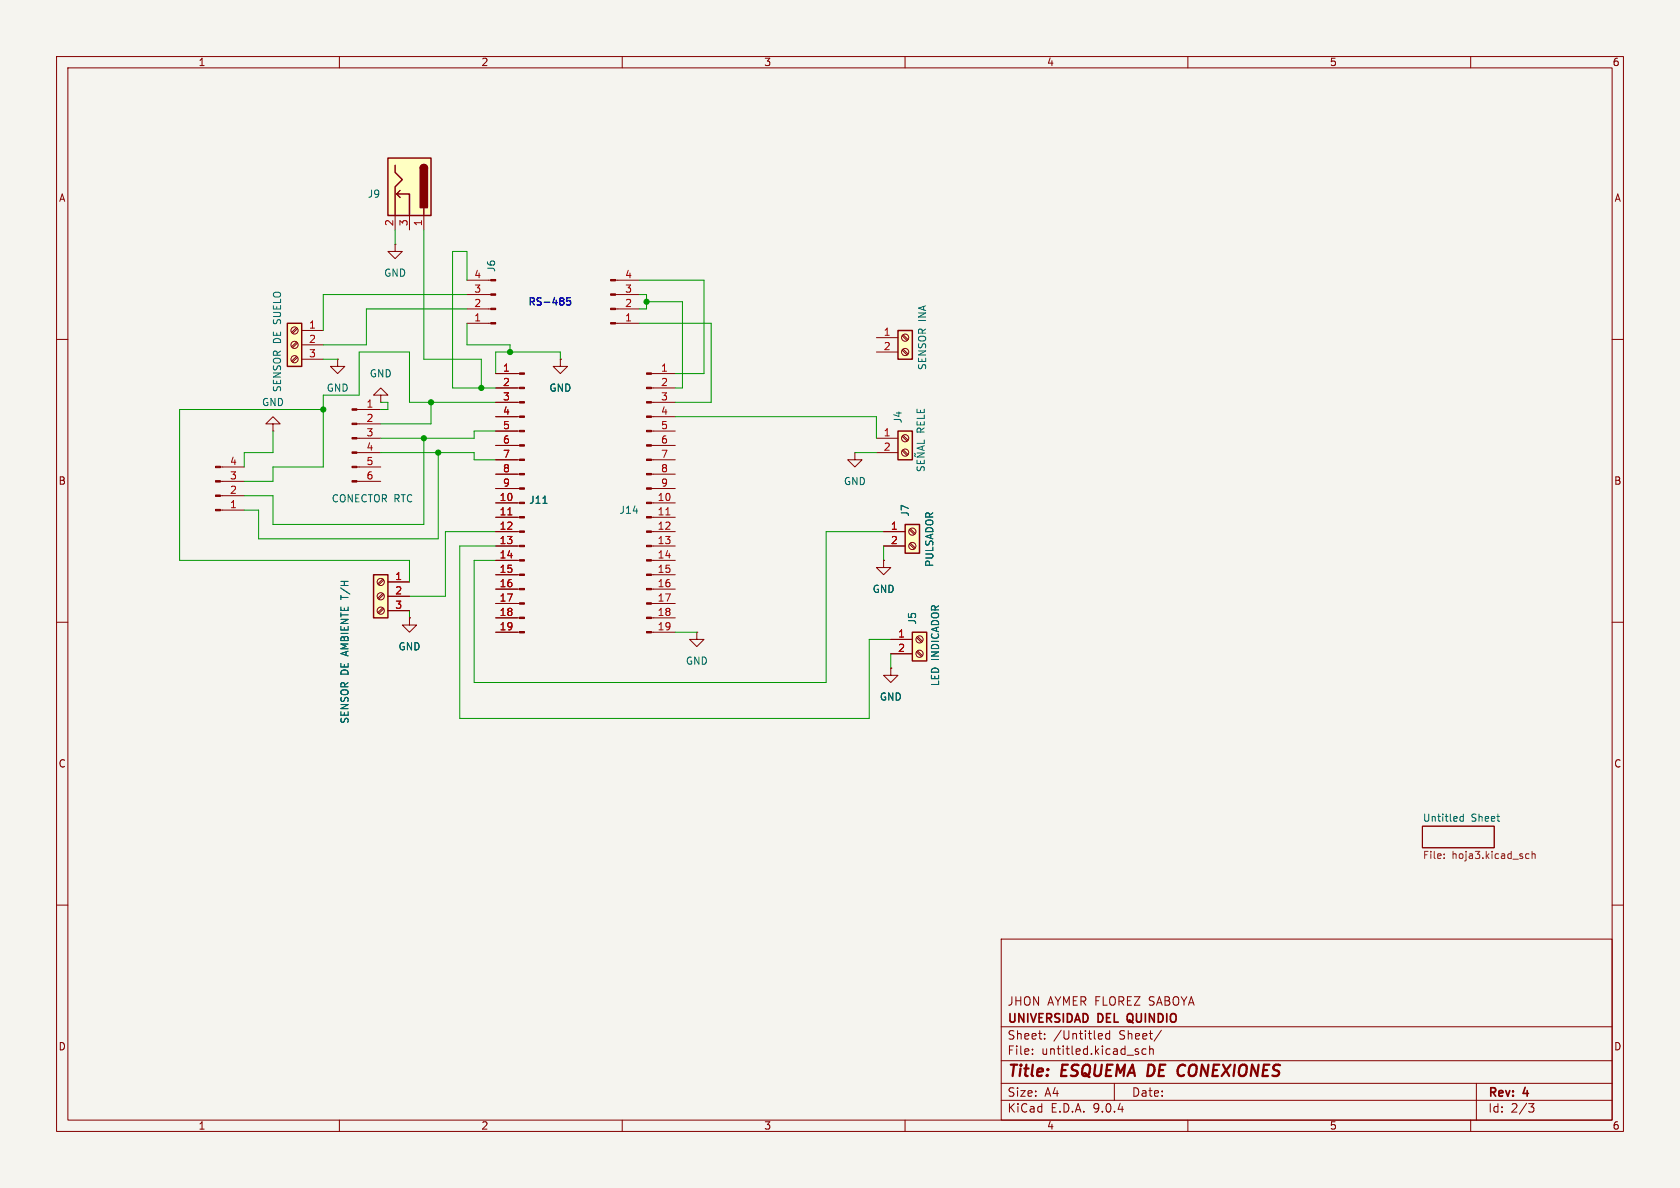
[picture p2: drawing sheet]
<svg xmlns="http://www.w3.org/2000/svg" width="297mm" height="210mm" viewBox="0 0 297 210" stroke-linecap="round" stroke-linejoin="round" font-family="sans-serif">
<path d="M0 0h297v210h-297z" fill="#f5f4ef" stroke="#f5f4ef" stroke-width=".18"/>
<g fill="none" stroke="#840000" stroke-width=".18">
<path d="M10 10h277v190h-277zM12 12h273v186h-273zM60 10v2M110 10v2M160 10v2M210 10v2M260 10v2M10 60h2M285 60h2M10 110h2M123.2 111.8v1.2h1.3l-1.3 1.3-1.3-1.3h1.3M123.2 111.8h.1"/>
<path d="M285 110h2M251.5 146.1h12.7v3.8h-12.7zM10 160h2M177 166h108v32h-108zM285 160h2M60 198v2M110 198v2M160 198v2M177 194.5h108M177 191.5h108M177 187.5h108M177 181.5h108"/>
<path d="M182.5 186.3v.1M182.5 185.5v.1M184.7 183.6v.1M184.7 182.8v.1M194.4 182.7l.4 .1 .1 .3-.7 .1M194.8 183.6l-.4 .1M196.2 182.8l-.5-.1-.2 .3v.4l.1 .2h.6M196.2 182.2v1.5M197 191.5v3M201.2 186v.3M202.6 185.5l-.4-.1-.3 .3v.4l.1 .2h.6M203.2 185.5l.3-.1 .3 .1 .1 .9"/>
<path d="M203.2 184.9v1.5M205.3 182.1l-1.3 2M210 198v2M260 198v2M261 191.5v6.5M270.2 195.1h1l-.5 .6 .4 .1 .1 .5-.3 .3h-.4"/>
</g>
<path d="M203.1 188.2l-.3 2h.5M209.2 188.2l-.5 .1M209.2 190.1l-.5 .1" fill="none" stroke="#840000" stroke-width=".4"/>
<path d="M199.5 179.3a1.07 1.07 0 0 0 0 1.3" fill="none" stroke="#840000" stroke-width=".3"/>
<path d="M258.7 143.9v1.3M258.7 144.4l-.4-.1-.2 .3 .1 .5h.5" fill="none" stroke="#006464" stroke-width=".18"/>
<path d="M255.3 151.6v.2M255.3 151v.1M269.8 151.7h.5M269.8 151h.5M270.9 151l.1-.1 .3 .1 .1 .8M270.9 150.5v1.3" fill="none" stroke="#725600" stroke-width=".18"/>
<path d="M158.7 58.4h2.6v5.1h-2.6z" fill="#ffffc2"/>
<path d="M158.7 58.4h2.6v5.1h-2.6z" fill="none" stroke="#840000" stroke-width=".25"/>
<g fill="none" stroke="#840000" stroke-width=".18">
<path d="M154.9 59.7h3.8M159.5 59.4l.9 .8M159.7 59.2l.8 .8M63.1 72.4h4.2M63.1 74.9h4.2M63.1 77.5h4.2M154.9 62.2h3.8M159.5 61.9l.9 .8M159.7 61.7l.8 .9M63.1 80h4.2M63.1 82.6h4.2M63.1 85.1h4.2"/>
<path d="M151.1 80v1.3h1.3l-1.3 1.3-1.2-1.3h1.2M151.1 80h.1"/>
<circle cx="160" cy="59.7" r=".63"/>
<circle cx="160" cy="62.2" r=".63"/>
</g>
<g fill="#840000" stroke="#840000" stroke-width=".18">
<path d="M62.2 72.3h.9v.2h-.9z"/>
<path d="M62.2 74.8h.9v.3h-.9z"/>
<path d="M62.2 77.3h.9v.3h-.9z"/>
<path d="M62.2 79.9h.9v.2h-.9z"/>
<path d="M62.2 82.4h.9v.3h-.9z"/>
<path d="M62.2 85h.9v.2h-.9z"/>
</g>
<path d="M158.7 76.2h2.6v5.1h-2.6z" fill="#ffffc2"/>
<path d="M158.7 76.2h2.6v5.1h-2.6z" fill="none" stroke="#840000" stroke-width=".25"/>
<g fill="none" stroke="#840000" stroke-width=".18">
<path d="M154.9 77.5h3.8M159.5 77.1l.9 .9M159.5 79.7l.9 .8M159.7 77l.8 .8M159.7 79.5l.8 .8M154.9 80h3.8"/>
<circle cx="160" cy="77.5" r=".63"/>
<circle cx="160" cy="80" r=".63"/>
</g>
<path d="M163 78.9v.6M163.4 77.8v.6h-1.3M163.4 78.8l-1.3 .4 1.3 .4M161.7 80.1l.1 .6M162.1 81.3v.6h1.3v-.6M162.1 80.1h1.3l-1.3 .7h1.3M162.2 82.5l-.1 .5 .1 .2h.4l.2-.6 .4-.1 .2 .2-.1 .5M162.7 81.5v.4" fill="none" stroke="#006464" stroke-width=".18"/>
<path d="M160 92.7h2.6v5.1h-2.6z" fill="#ffffc2"/>
<path d="M160 92.7h2.6v5.1h-2.6z" fill="none" stroke="#840000" stroke-width=".25"/>
<g fill="none" stroke="#840000" stroke-width=".18">
<path d="M156.2 94h3.8M156.2 96.5h3.8M160.8 93.6l.8 .9M160.8 96.2l.8 .8M160.9 93.5l.9 .8M160.9 96l.9 .9M157.5 118.1v1.3h1.2l-1.2 1.3-1.3-1.3h1.3M157.5 118.1h.1"/>
<circle cx="161.3" cy="94" r=".63"/>
<circle cx="161.3" cy="96.5" r=".63"/>
</g>
<path d="M161.3 111.8h2.5v5h-2.5z" fill="#ffffc2"/>
<path d="M161.3 111.8h2.5v5h-2.5z" fill="none" stroke="#840000" stroke-width=".25"/>
<g fill="none" stroke="#840000" stroke-width=".18">
<path d="M156.2 99.1v1.2h1.3l-1.3 1.3-1.3-1.3h1.3M156.2 99.1h.1M157.5 113h3.8M157.5 115.6h3.8M162 112.7l.9 .8M162 115.2l.9 .9M162.2 112.5l.9 .9M162.2 115.1l.9 .8"/>
<circle cx="162.6" cy="113" r=".63"/>
<circle cx="162.6" cy="115.6" r=".63"/>
</g>
<path d="M66 101.6h2.6v7.6h-2.6z" fill="#ffffc2"/>
<path d="M66 101.6h2.6v7.6h-2.6z" fill="none" stroke="#840000" stroke-width=".25"/>
<g fill="none" stroke="#840000" stroke-width=".18">
<path d="M69.8 43.2v1.3h1.3l-1.3 1.2-1.2-1.2h1.2M69.8 43.2h.1M82.5 57.2h4.3M82.5 54.6h4.3M82.5 52.1h4.3M82.5 49.5h4.3M108.8 57.2h4.2M108.8 54.6h4.2M108.8 52.1h4.2M108.8 49.5h4.2M48.3 74.9h1.2l-1.2-1.2-1.3 1.2h1.3v1.3M48.3 76.2h.1"/>
<path d="M59.7 63.5v1.3h1.3l-1.3 1.2-1.3-1.2h1.3M59.7 63.5h.1M67.3 69.9h1.3l-1.3-1.3-1.3 1.3h1.3v1.2M67.3 71.1h.1M87.6 66h4.2M87.6 68.6h4.2M87.6 71.1h4.2M87.6 73.7h4.2M87.6 76.2h4.2M87.6 78.7h4.2M99.1 63.5v1.3h1.2l-1.2 1.2-1.3-1.2h1.3M99.1 63.5h.1"/>
<path d="M115.2 66h4.2M115.2 68.6h4.2M115.2 71.1h4.2M115.2 73.7h4.2M115.2 76.2h4.2M115.2 78.7h4.2M39 90.2h4.2M39 87.6h4.2M39 85.1h4.2M39 82.6h4.2M87.6 81.3h4.2M87.6 83.8h4.2"/>
<path d="M87.6 86.4h4.2M87.6 88.9h4.2M87.6 91.4h4.2M87.6 94h4.2M87.6 96.5h4.2M87.6 99.1h4.2M115.2 81.3h4.2M115.2 83.8h4.2M115.2 86.4h4.2M115.2 88.9h4.2M115.2 91.4h4.2M115.2 94h4.2"/>
<path d="M115.2 96.5h4.2M115.2 99.1h4.2M67.7 102.4l-.9 .8M67.7 104.9l-.9 .8M67.7 107.4l-.9 .9M67.8 102.5l-.8 .9M67.8 105.1l-.8 .8M67.8 107.6l-.8 .9M68.6 102.9h3.8M68.6 105.4h3.8M68.6 108h3.8M72.4 109.2v1.3h1.3l-1.3 1.3-1.3-1.3h1.3"/>
<path d="M72.4 109.2h.1M87.6 101.6h4.2M87.6 104.1h4.2M87.6 106.7h4.2M87.6 109.2h4.2M87.6 111.8h4.2M115.2 101.6h4.2M115.2 104.1h4.2M115.2 106.7h4.2M115.2 109.2h4.2M115.2 111.8h4.2"/>
<circle cx="67.3" cy="107.9" r=".63"/>
<circle cx="67.3" cy="102.9" r=".63"/>
<circle cx="67.3" cy="105.4" r=".63"/>
</g>
<g fill="#840000" stroke="#840000" stroke-width=".18">
<path d="M91.8 65.9h.9v.3h-.9z"/>
<path d="M91.8 68.5h.9v.2h-.9z"/>
<path d="M91.8 71h.9v.2h-.9z"/>
<path d="M91.8 73.5h.9v.3h-.9z"/>
<path d="M91.8 76.1h.9v.2h-.9z"/>
<path d="M91.8 78.6h.9v.3h-.9z"/>
<path d="M91.8 81.2h.9v.2h-.9z"/>
<path d="M91.8 83.7h.9v.2h-.9z"/>
<path d="M91.8 86.2h.9v.3h-.9z"/>
<path d="M91.8 88.8h.9v.2h-.9z"/>
<path d="M91.8 91.3h.9v.3h-.9z"/>
<path d="M91.8 93.9h.9v.2h-.9z"/>
<path d="M91.8 96.4h.9v.2h-.9z"/>
<path d="M91.8 98.9h.9v.3h-.9z"/>
<path d="M91.8 101.5h.9v.2h-.9z"/>
<path d="M91.8 104h.9v.3h-.9z"/>
<path d="M91.8 106.6h.9v.2h-.9z"/>
<path d="M91.8 109.1h.9v.2h-.9z"/>
<path d="M91.8 111.6h.9v.3h-.9z"/>
<path d="M38.1 90h.9v.3h-.9z"/>
<path d="M38.1 87.5h.9v.3h-.9z"/>
<path d="M38.1 85h.9v.2h-.9z"/>
<path d="M38.1 82.4h.9v.3h-.9z"/>
<path d="M114.3 65.9h.9v.3h-.9z"/>
<path d="M114.3 68.5h.9v.2h-.9z"/>
<path d="M114.3 71h.9v.2h-.9z"/>
<path d="M114.3 73.5h.9v.3h-.9z"/>
<path d="M114.3 76.1h.9v.2h-.9z"/>
<path d="M114.3 78.6h.9v.3h-.9z"/>
<path d="M114.3 81.2h.9v.2h-.9z"/>
<path d="M114.3 83.7h.9v.2h-.9z"/>
<path d="M114.3 86.2h.9v.3h-.9z"/>
<path d="M114.3 88.8h.9v.2h-.9z"/>
<path d="M114.3 91.3h.9v.3h-.9z"/>
<path d="M114.3 93.9h.9v.2h-.9z"/>
<path d="M114.3 96.4h.9v.2h-.9z"/>
<path d="M114.3 98.9h.9v.3h-.9z"/>
<path d="M114.3 101.5h.9v.2h-.9z"/>
<path d="M114.3 104h.9v.3h-.9z"/>
<path d="M114.3 106.6h.9v.2h-.9z"/>
<path d="M114.3 109.1h.9v.2h-.9z"/>
<path d="M114.3 111.6h.9v.3h-.9z"/>
<path d="M107.9 57h.9v.3h-.9z"/>
<path d="M107.9 54.5h.9v.2h-.9z"/>
<path d="M107.9 51.9h.9v.3h-.9z"/>
<path d="M107.9 49.4h.9v.3h-.9z"/>
<path d="M86.8 57h.8v.3h-.8z"/>
<path d="M86.8 54.5h.8v.2h-.8z"/>
<path d="M86.8 51.9h.8v.3h-.8z"/>
<path d="M86.8 49.4h.8v.3h-.8z"/>
</g>
<path d="M89.8 91h.7M117.7 91h.7" fill="none" stroke="#a90000" stroke-width=".18"/>
<path d="M96 89h.7" fill="none" stroke="#006464" stroke-width=".18"/>
<path d="M50.8 57.2h2.5v7.6h-2.5z" fill="#ffffc2"/>
<path d="M50.8 57.2h2.5v7.6h-2.5z" fill="none" stroke="#840000" stroke-width=".25"/>
<g fill="none" stroke="#840000" stroke-width=".18">
<path d="M52.4 57.9l-.8 .9M52.6 58.1l-.9 .8M53.3 58.4h3.8M52.4 60.5l-.8 .8M52.4 63l-.8 .8M52.6 60.6l-.9 .9M52.6 63.2l-.9 .8M53.3 61h3.8M53.3 63.5h3.8"/>
<circle cx="52.1" cy="58.4" r=".63"/>
<circle cx="52.1" cy="61" r=".63"/>
<circle cx="52.1" cy="63.5" r=".63"/>
</g>
<path d="M68.6 27.9h7.6v10.2h-7.6z" fill="#ffffc2"/>
<path d="M68.6 27.9h7.6v10.2h-7.6zM69.8 29.2v1.3l1.3 1.3-1.3 1.2v5.1M70.1 34.3l.6 .6M70.7 33.7l-.6 .6h2.3v3.8M74.3 29.7a.64 .64 0 0 1 .6-.6 .64 .64 0 0 1 .7 .6M74.9 36.8v1.3" fill="none" stroke="#840000" stroke-width=".25"/>
<g fill="#840000" stroke="#840000" stroke-width=".25">
<path d="M74.5 29.3a.64 .64 0 0 1 .7-.2 .64 .64 0 0 1 .4 .6h-1.3z"/>
<path d="M74.3 29.7h1.3v7h-1.3z"/>
</g>
<g fill="none" stroke="#840000" stroke-width=".18">
<path d="M69.8 38.1v2.5M72.4 38.1v2.5M74.9 38.1v2.5M87.6 66h3.8M87.6 68.6h3.8M87.6 71.1h3.8M87.6 73.7h3.8M87.6 76.2h3.8M87.6 78.7h3.8M99.1 63.5h.1M87.6 94h3.8M87.6 96.5h3.8"/>
<path d="M87.6 81.3h3.8M87.6 83.8h3.8M87.6 86.4h3.8M87.6 88.9h3.8M87.6 91.4h3.8M87.6 99.1h3.8M156.2 99.1h.1M156.2 94h3.8M156.2 96.5h3.8M68.6 102.9h3.8M68.6 105.4h3.8M68.6 108h3.8"/>
<path d="M72.4 109.2h.1M87.6 101.6h3.8M87.6 104.1h3.8M87.6 106.7h3.8M87.6 109.2h3.8M87.6 111.8h3.8M157.5 118.1h.1M157.5 113h3.8M157.5 115.6h3.8"/>
</g>
<g fill="none" stroke="#009600" stroke-width=".18">
<path d="M69.8 40.6v2.6M74.9 40.6v22.9h10.2v5.1M82.5 54.6h-17.7v6.4h-7.7M82.5 57.2v3.8h7.7v1.2M82.5 49.5v-5h-2.5v24.1h7.6M82.5 52.1h-25.4v6.3M113 57.2h12.7v13.9h-6.3M113 49.5h11.5v16.5h-5.1M113 52.1h1.3v2.5h-1.3M114.3 53.3h6.3v15.3h-1.2M48.3 76.2v3.8h-5.1v2.6M57.1 72.4h-25.4v26.7h40.7v3.8"/>
<path d="M57.1 63.5h2.6M67.3 71.1h1.3v1.3h-1.3M74.9 77.5v15.2h-26.6v-5.1h-5.1M76.2 71.1v3.8h-8.9M87.6 76.2h-3.8v1.3h-16.5M87.6 71.1h-15.2v-8.9h-8.9v7.7h-6.4v12.7h-8.8v2.5h-5.1M99.1 63.5v-1.3h-11.5v3.8M119.4 73.7h35.5v3.8M67.3 80h16.5v1.3h3.8M77.5 80v15.3h-31.8v-5.1h-2.5M87.6 96.5h-6.3v30.5h72.4v-14h3.8M87.6 94h-8.9v11.4h-6.3"/>
<path d="M151.1 80h3.8M156.2 94h-10.2v26.7h-62.2v-21.6h3.8M156.2 96.5v2.6M72.4 108v1.2M119.4 111.8h3.8M157.5 115.6v2.5"/>
</g>
<path d="M100.8 52.6h-.6v.7l.1-.2 .5 .1 .1 .2-.1 .4-.2 .1-.4-.1" fill="none" stroke="#0000c2" stroke-width=".25"/>
<path d="M96 89h.7" fill="none" stroke="#006464" stroke-width=".18"/>
<path d="M89.8 91h.7" fill="none" stroke="#a90000" stroke-width=".18"/>
<g fill="#009600" stroke="#009600" stroke-width=".18">
<circle cx="74.9" cy="77.5" r=".46"/>
<circle cx="77.5" cy="80" r=".46"/>
<circle cx="90.2" cy="62.2" r=".46"/>
<circle cx="76.2" cy="71.1" r=".46"/>
<circle cx="85.1" cy="68.6" r=".46"/>
<circle cx="114.3" cy="53.3" r=".46"/>
<circle cx="57.1" cy="72.4" r=".46"/>
</g>
<g font-size="2.8" fill="#840000">
<text x="178" y="190.9">Title:</text>
<text x="187.7" y="190.9">ESQUEMA</text>
<text x="203.7" y="190.9">DE</text>
<text x="209.8" y="190.9">CONEXIONES</text>
</g>
<g font-size="2.1" fill="#840000">
<text x="178" y="178">JHON</text>
<text x="185.2" y="178">AYMER FLOREZ SABOYA</text>
<text x="178" y="184">Sheet:</text>
<text x="178" y="181.2">UNIVERSIDAD</text>
<text x="186.2" y="184">/Untitled</text>
<text x="194.2" y="181.2">DEL</text>
<text x="197.9" y="184">Sheet/</text>
<text x="200" y="181.2">QUINDIO</text>
<text x="178" y="186.7">File:</text>
<text x="184.1" y="186.7">untitled.kicad_sch</text>
<text x="178" y="196.9">KiCad</text>
<text x="178" y="194.1">Size:</text>
<text x="184.7" y="194.1">A4</text>
<text x="185.7" y="196.9">E.D.A.</text>
<text x="193.3" y="196.9">9.0.4</text>
<text x="200" y="194.1">Date:</text>
<text x="263" y="194.3">Rev:</text>
<text x="263" y="196.9">Id:</text>
<text x="267.1" y="196.9">2/3</text>
<text x="269.4" y="194.3">4</text>
</g>
<g font-size="1.8" fill="#840000">
<text x="35" y="11.9">1</text>
<text x="85" y="11.9">2</text>
<text x="135" y="11.9">3</text>
<text x="185" y="11.9">4</text>
<text x="235" y="11.9">5</text>
<text x="285" y="11.9">6</text>
<text x="10.3" y="35.9">A</text>
<text x="285.3" y="35.9">A</text>
<text x="10.3" y="85.9">B</text>
<text x="285.3" y="85.9">B</text>
<text x="10.3" y="135.9">C</text>
<text x="285.3" y="135.9">C</text>
<text x="10.3" y="185.9">D</text>
<text x="285.3" y="185.9">D</text>
<text x="35" y="199.9">1</text>
<text x="85" y="199.9">2</text>
<text x="135" y="199.9">3</text>
<text x="185" y="199.9">4</text>
<text x="235" y="199.9">5</text>
<text x="285" y="199.9">6</text>
</g>
<g font-size="1.8" fill="#006464">
<text x="64.9" y="35.2">J9</text>
<text x="67.8" y="49.1">GND</text>
<text x="87.7" y="48.2" transform="rotate(-90 87.7 48.2)">J6</text>
<text x="163.9" y="65.5" transform="rotate(-90 163.9 65.5)">SENSOR INA</text>
<text x="46.2" y="72">GND</text>
<text x="49.9" y="69.4" transform="rotate(-90 49.9 69.4)">SENSOR DE SUELO</text>
<text x="57.7" y="69.4">GND</text>
<text x="65.3" y="66.9">GND</text>
<text x="97" y="69.4">GND</text>
<text x="159.6" y="74.9" transform="rotate(-90 159.6 74.9)">J4</text>
<text x="163.7" y="76.6" transform="rotate(-90 163.7 76.6)">RELE</text>
<text x="58.5" y="89">CONECTOR RTC</text>
<text x="93.5" y="89.3">J11</text>
<text x="149.1" y="86">GND</text>
<text x="109.4" y="91">J14</text>
<text x="160.9" y="91.4" transform="rotate(-90 160.9 91.4)">J7</text>
<text x="165.2" y="100.3" transform="rotate(-90 165.2 100.3)">PULSADOR</text>
<text x="154.2" y="105">GND</text>
<text x="162.2" y="110.5" transform="rotate(-90 162.2 110.5)">J5</text>
<text x="70.4" y="115.2">GND</text>
<text x="121.2" y="117.7">GND</text>
<text x="155.4" y="124.1">GND</text>
<text x="166.2" y="121.4" transform="rotate(-90 166.2 121.4)">LED INDICADOR</text>
<text x="61.8" y="128" transform="rotate(-90 61.8 128)">SENSOR DE AMBIENTE T/H</text>
<text x="251.5" y="145.3">Untitled</text>
<text x="260.1" y="145.3">Sheet</text>
</g>
<g font-size="1.8" fill="#a90000">
<text x="69.6" y="40.1" transform="rotate(-90 69.6 40.1)">2</text>
<text x="72.1" y="40.1" transform="rotate(-90 72.1 40.1)">3</text>
<text x="74.7" y="40.1" transform="rotate(-90 74.7 40.1)">1</text>
<text x="83.7" y="51.8">3</text>
<text x="83.7" y="49.3">4</text>
<text x="110.4" y="51.8">3</text>
<text x="110.4" y="49.3">4</text>
<text x="54.5" y="58.2">1</text>
<text x="83.7" y="56.9">1</text>
<text x="83.7" y="54.4">2</text>
<text x="110.4" y="56.9">1</text>
<text x="110.4" y="54.4">2</text>
<text x="156.1" y="59.4">1</text>
<text x="54.5" y="60.7">2</text>
<text x="54.5" y="63.2">3</text>
<text x="88.8" y="65.8">1</text>
<text x="116.8" y="65.8">1</text>
<text x="156.1" y="62">2</text>
<text x="88.8" y="68.3">2</text>
<text x="88.8" y="70.9">3</text>
<text x="116.8" y="68.3">2</text>
<text x="116.8" y="70.9">3</text>
<text x="64.7" y="72.1">1</text>
<text x="64.7" y="74.7">2</text>
<text x="64.7" y="77.2">3</text>
<text x="88.8" y="73.4">4</text>
<text x="88.8" y="75.9">5</text>
<text x="116.8" y="73.4">4</text>
<text x="116.8" y="75.9">5</text>
<text x="156.1" y="77.2">1</text>
<text x="40.6" y="82.3">4</text>
<text x="64.7" y="79.8">4</text>
<text x="64.7" y="82.3">5</text>
<text x="88.8" y="78.5">6</text>
<text x="88.8" y="81">7</text>
<text x="88.8" y="83.6">8</text>
<text x="116.8" y="78.5">6</text>
<text x="116.8" y="81">7</text>
<text x="116.8" y="83.6">8</text>
<text x="156.1" y="79.8">2</text>
<text x="40.6" y="89.9">1</text>
<text x="40.6" y="87.4">2</text>
<text x="40.6" y="84.8">3</text>
<text x="64.7" y="84.8">6</text>
<text x="88.2" y="88.6">10</text>
<text x="88.8" y="86.1">9</text>
<text x="116.2" y="88.6">10</text>
<text x="116.8" y="86.1">9</text>
<text x="88.2" y="91.2">11</text>
<text x="88.2" y="93.7">12</text>
<text x="116.2" y="91.2">11</text>
<text x="116.2" y="93.7">12</text>
<text x="157.4" y="93.7">1</text>
<text x="88.2" y="96.3">13</text>
<text x="88.2" y="98.8">14</text>
<text x="88.2" y="101.3">15</text>
<text x="116.2" y="96.3">13</text>
<text x="116.2" y="98.8">14</text>
<text x="116.2" y="101.3">15</text>
<text x="157.4" y="96.3">2</text>
<text x="69.8" y="102.6">1</text>
<text x="69.8" y="105.2">2</text>
<text x="69.8" y="107.7">3</text>
<text x="88.2" y="103.9">16</text>
<text x="88.2" y="106.4">17</text>
<text x="116.2" y="103.9">16</text>
<text x="116.2" y="106.4">17</text>
<text x="88.2" y="109">18</text>
<text x="88.2" y="111.5">19</text>
<text x="116.2" y="109">18</text>
<text x="116.2" y="111.5">19</text>
<text x="158.7" y="112.8">1</text>
<text x="158.7" y="115.3">2</text>
</g>
<text font-size="1.8" fill="#0000c2" x="93.2" y="54.4">RS-485</text>
<g font-size="1.8" fill="#725600">
<text x="251.5" y="152.2">File:</text>
<text x="256.7" y="152.2">hoja3.kicad_sch</text>
</g>
</svg>
